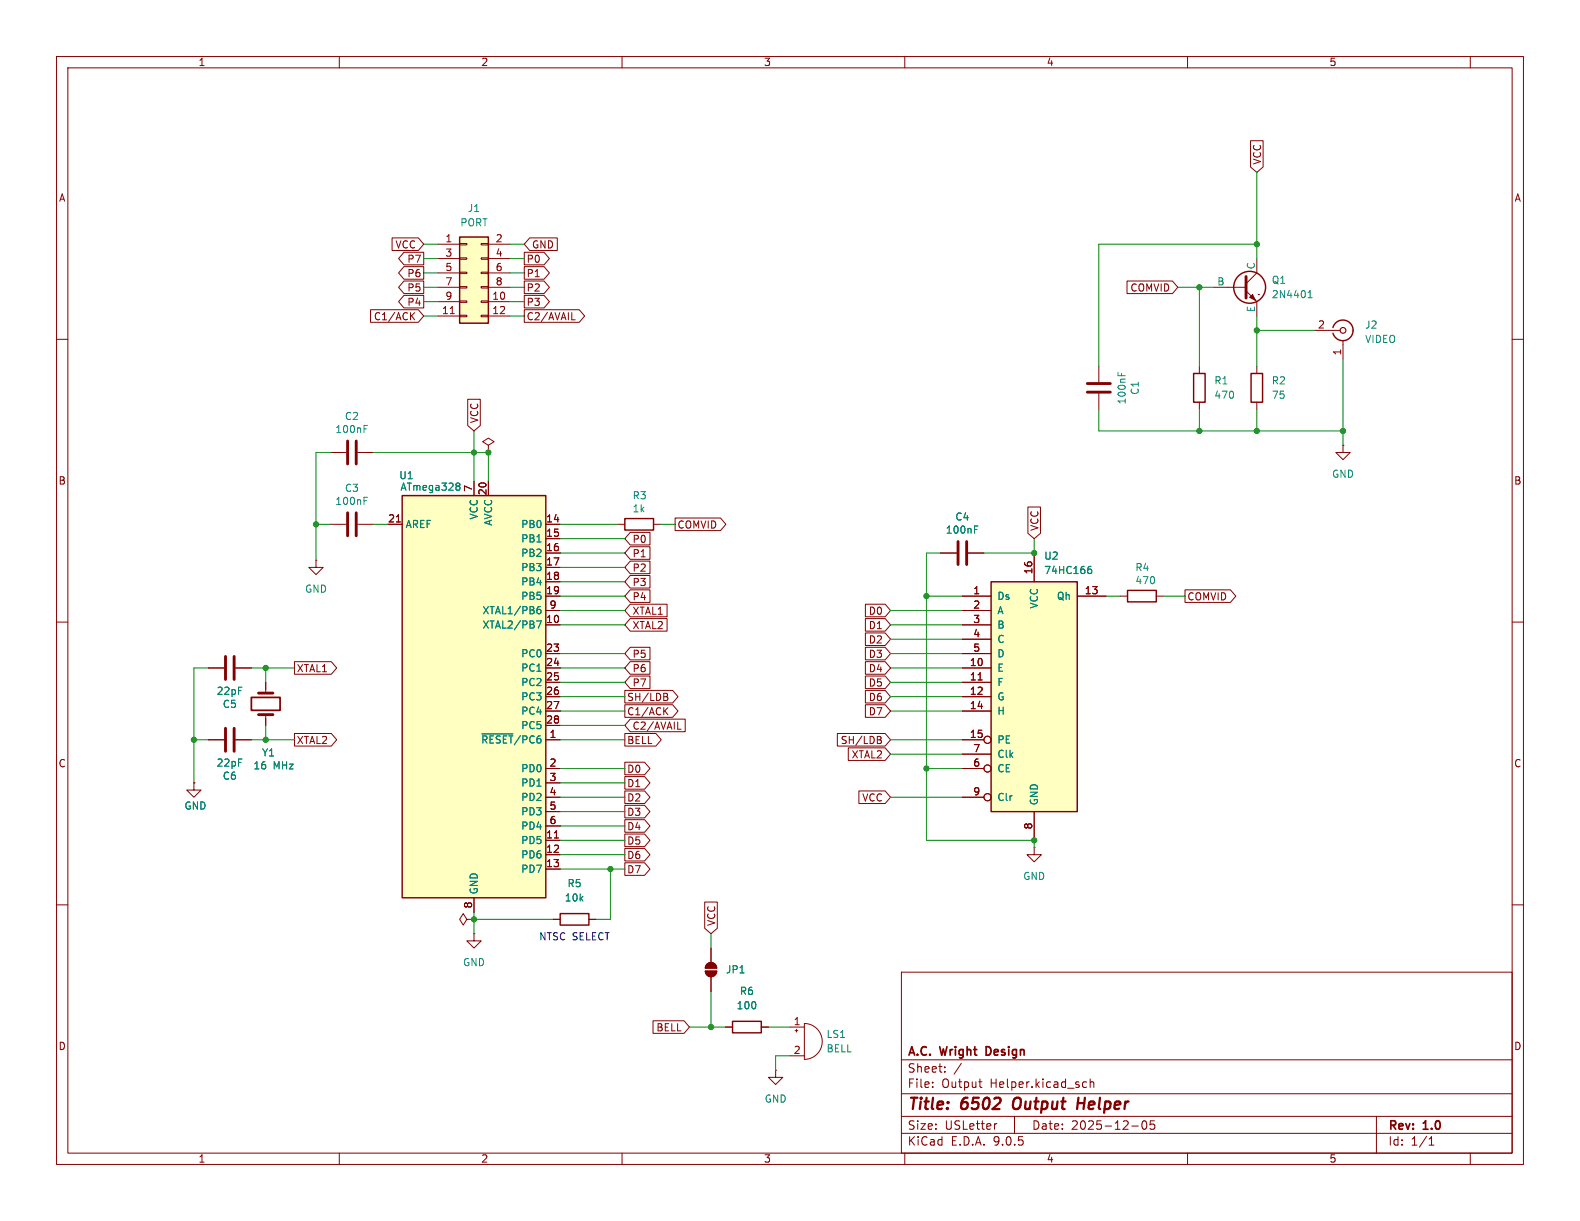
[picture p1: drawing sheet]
<svg xmlns="http://www.w3.org/2000/svg" width="279mm" height="216mm" viewBox="0 0 279 216" stroke-linecap="round" stroke-linejoin="round" font-family="sans-serif">
<g fill="none" stroke="#840000" stroke-width=".18">
<path d="M10 10h259.4v195.9h-259.4zM12 12h255.4v191.9h-255.4zM60 10v2M110 10v2M160 10v2M210 10v2M260 10v2M10 60h2M267.4 60h2M166.4 97.8h2.8M171.2 97.8h2.8M10 110h2"/>
<path d="M267.4 110h2M47 120.7v1.9M47 126.4v1.9M10 160h2M82.5 162.6l-.6-1.1-.6 1.1 .6 1 .6-1h1.3M83.8 162.6h.1M159.4 171.9h108v32h-108zM267.4 160h2M159.4 197.4h108M159.4 193.4h108M159.4 187.4h108M164.9 192.1v.2"/>
<path d="M164.9 191.4v.1M167.1 189.4v.2M167.1 188.7v.1M170 188l-1.3 1.9M173.1 191.3h.5M173.4 192.2l.2 .1M176.3 198.7l-.3 .1M179.4 197.4v3M191.7 191.3l.4 .1M192.1 192.2l-.4 .1M192.8 191.4l.2-.1 .4 .1v.9M192.8 190.8v1.5"/>
<path d="M200.1 199.1h1.2M202.1 198.3l.2-.1a.81 .81 0 0 1 .6 .6 .81 .81 0 0 1-.3 .8l-.2 .1a.81 .81 0 0 1-.3-1.4zM204.1 198.2h-.7v.7l.2-.1h.5l.1 .2-.1 .5-.2 .2-.5-.2M243.4 197.4v6.5M60 203.9v2M110 203.9v2M159.4 200.4h108M160 203.9v2M210 203.9v2M252.7 202.5h.9M252.7 201.4l.4-.4v1.5M260 203.9v2"/>
</g>
<path d="M179.3 194.4a1.5 1.5 0 0 0 0 1.6M190.6 195.1h1.1M190.7 194.1l-.2 2" fill="none" stroke="#840000" stroke-width=".4"/>
<path d="M44.4 123.3h5.1v2.3h-5.1zM174.7 185.1h-.3v1.5h.3" fill="none" stroke="#840000" stroke-width=".3"/>
<path d="M169.4 95.8v4M170.9 95.8v4M45.7 126.4h2.6M45.7 122.6h2.6" fill="none" stroke="#840000" stroke-width=".51"/>
<path d="M172.3 93.6h.5M172.3 93h.6" fill="none" stroke="#008484" stroke-width=".18"/>
<path d="M81.3 41.9h5.1v15.3h-5.1z" fill="#ffffc2"/>
<g fill="none" stroke="#840000" stroke-width=".25">
<path d="M81.3 41.9h5.1v15.3h-5.1zM235.7 57.9a1.81 1.81 0 0 1 2.8-1 1.81 1.81 0 0 1 0 3 1.81 1.81 0 0 1-2.8-1M211.1 66h2v5.1h-2zM221.2 66h2.1v5.1h-2.1zM110.5 91.7h5.1v2h-5.1z"/>
<circle cx="221" cy="50.8" r="2.82"/>
</g>
<g fill="none" stroke="#840000" stroke-width=".18">
<path d="M77.5 43.2h3.8M77.5 45.7h3.8M77.5 48.3h3.8M77.5 50.8h3.8M77.5 53.3h3.8M77.5 55.9h3.8M79.6 55.5h.7M81.3 43.1h1.2v.2h-1.2zM81.3 45.6h1.2v.2h-1.2zM81.3 48.1h1.2v.3h-1.2zM81.3 50.7h1.2v.2h-1.2zM81.3 53.2h1.2v.3h-1.2z"/>
<path d="M81.3 55.8h1.2v.2h-1.2zM85.1 43.1h1.3v.2h-1.3zM85.1 45.6h1.3v.2h-1.3zM85.1 48.1h1.3v.3h-1.3zM85.1 50.7h1.3v.2h-1.3zM85.1 53.2h1.3v.3h-1.3zM85.1 55.8h1.3v.2h-1.3zM86.4 43.2h3.8M86.4 45.7h3.8M86.4 48.3h3.8M86.4 50.8h3.8M86.4 53.3h3.8"/>
<path d="M86.4 55.9h3.8M214.6 50.8h5.7M220.3 51.4l1.9 1.9v2.6M222.2 45.7v2.6l-1.9 1.9M222.5 52.1h.1M232.4 58.4h4.6M194.3 64.8v2.8M194.3 69.6v2.8M212.1 64.8v1.2M212.1 71.1v1.3M222.2 64.8v1.2M222.2 71.1v1.3"/>
<path d="M237.5 60.2v3.3M55.9 99.1v1.2h1.2l-1.2 1.3-1.3-1.3h1.3M55.9 99.1h.1M58.4 92.7h2.8M63.2 92.7h2.8M109.2 92.7h1.3M115.6 92.7h1.2M36.8 118.1h2.8M41.7 118.1h2.7M34.3 138.4v1.3h1.3l-1.3 1.3-1.3-1.3h1.3M34.3 138.4h.1M36.8 130.8h2.8"/>
<path d="M41.7 130.8h2.7M83.8 165.1v1.3h1.3l-1.3 1.2-1.3-1.2h1.3M83.8 165.1h.1"/>
</g>
<path d="M220.3 48.9v3.8M192.3 67.8h4M192.3 69.3h4M61.5 90.7v4M63 90.7v4M39.9 116.1v4M41.4 116.1v4M39.9 128.8v4M41.4 128.8v4" fill="none" stroke="#840000" stroke-width=".51"/>
<path d="M231.3 52.6h.7M231.3 51.7l.4-.3v1.2M197.7 65.8v.6M198.3 66v.4M64.4 88.5h.4M64.4 87.9h.6" fill="none" stroke="#008484" stroke-width=".18"/>
<path d="M221 52.6l.5-.5 .5 1z" fill="#840000" stroke="#840000" stroke-width=".18"/>
<circle cx="237.5" cy="58.4" r=".51" fill="none" stroke="#840000" stroke-width=".2"/>
<path d="M71.1 87.6h25.4v71.2h-25.4z" fill="#ffffc2"/>
<path d="M71.1 87.6h25.4v71.2h-25.4zM199.4 104.4h5.1v2h-5.1zM99.1 161.5h5v2.1h-5zM129.5 180.6h5.1v2h-5.1z" fill="none" stroke="#840000" stroke-width=".25"/>
<g fill="none" stroke="#840000" stroke-width=".18">
<path d="M86.4 78.7l1-.6-1-.6-1.1 .6 1.1 .6v1.3M237.5 78.7v1.3h1.3l-1.3 1.3-1.3-1.3h1.3M237.5 78.7h.1M58.4 80h2.8M63.2 80h2.8M68.6 92.7h2.5M70.1 92.3h.7M83.8 85.1v2.5M86.4 80h.1M86.4 85.1v2.5M96.5 92.7h2.6M96.5 95.3h2.6"/>
<path d="M96.5 97.8h2.6M96.5 100.3h2.6M96.5 102.9h2.6M96.5 105.4h2.6M96.5 108h2.6M96.5 110.5h2.6M96.5 115.6h2.6M96.5 118.1h2.6M198.1 105.4h1.3M204.5 105.4h1.2M96.5 120.7h2.6M96.5 123.2h2.6"/>
<path d="M96.5 125.7h2.6M96.5 128.3h2.6M96.5 130.8h2.6M96.5 135.9h2.6M96.5 138.4h2.6M83.8 158.8v2.5M96.5 141h2.6M96.5 143.5h2.6M96.5 146.1h2.6M96.5 148.6h2.6M96.5 151.1h2.6M96.5 153.7h2.6"/>
<path d="M98 148.2h.8M182.9 149.9v1.2h1.2l-1.2 1.3-1.3-1.3h1.3M182.9 149.9h.1M97.8 162.6h1.3M104.1 162.6h1.3M124.7 171.7h2a1.02 1.02 0 0 1-1 1 1.02 1.02 0 0 1-1-1zM125 170.5a1.02 1.02 0 0 1 1.1-.2 1.02 1.02 0 0 1 .6 .9h-2zM125.7 167.6v2.6M125.7 172.7v2.6M128.3 181.6h1.2M134.6 181.6h1.3"/>
</g>
<path d="M64.4 75.8h.4M64.4 75.2h.6M80.9 85.4h.2l.2 .3-.2 .3M80.9 86h.2M81.1 86l.2 .2v.2l-.1 .2-.3 .1M94.9 109.8h.8l-.5 1.3M95 107.9l.4-.2 .3 .3-.2 .5h-.3l-.2-.1M95.5 107.3h-.3l-.2 .3M85.2 129.8h5.5" fill="none" stroke="#008484" stroke-width=".18"/>
<path d="M61.5 78v4M63 78v4" fill="none" stroke="#840000" stroke-width=".51"/>
<g fill="#840000" stroke="#840000" stroke-width=".18">
<path d="M124.7 171.7h2a1.02 1.02 0 0 1-1 1 1.02 1.02 0 0 1-1-1z"/>
<path d="M125 170.5a1.02 1.02 0 0 1 1.1-.2 1.02 1.02 0 0 1 .6 .9h-2z"/>
</g>
<path d="M175.3 102.9h15.2v40.6h-15.2z" fill="#ffffc2"/>
<path d="M175.3 102.9h15.2v40.6h-15.2z" fill="none" stroke="#840000" stroke-width=".25"/>
<g fill="none" stroke="#840000" stroke-width=".18">
<path d="M221.1 24.9h2.3v4.6l-1.2 1-1.1-1zM65.5 54.8h8.5l.9 1.1-.9 1.1h-8.5zM69.3 42.1h4.7l.9 1.1-.9 1.1h-4.7zM71.4 52.2h3.5v2.3h-3.5l-.9-1.2zM71.4 49.7h3.5v2.2h-3.5l-.9-1.1zM71.4 44.6h3.5v2.2h-3.5l-.9-1.1zM71.4 47.1h3.5v2.3h-3.5l-.9-1.1zM72.8 55.8l.5 .8M73.3 55.3l-.7 .7M92.7 44.6h3.5l1 1.1-1 1.1h-3.5zM92.7 52.2h3.5l1 1.1-1 1.2h-3.5zM92.7 47.1h3.5l1 1.2-1 1.1h-3.5z"/>
<path d="M92.7 49.7h3.5l1 1.1-1 1.1h-3.5zM92.7 54.8h9.7l1 1.1-1 1.1h-9.7zM93.7 42.1h4.8v2.2h-4.8l-1-1.1zM101.1 56.6h.6M199.3 49.7h8l1 1.1-1 1.1h-8zM82.7 70.6h2.2v4.6l-1.1 1-1.1-1zM68.6 92.7h2.5M70.1 92.3h.7M83.8 85.1v2.5M86.4 85.1v2.5M96.5 97.8h2.6M96.5 92.7h2.6"/>
<path d="M96.5 95.3h2.6M111.4 99.2h3.5v2.2h-3.5l-.9-1.1zM111.4 94.1h3.5v2.3h-3.5l-.9-1.1zM111.4 96.7h3.5v2.2h-3.5l-.9-1.1zM119.4 91.6h8l1 1.1-1 1.1h-8zM166.4 97.8h2.8M171.2 97.8h2.8M181.8 89.7h2.2v4.6l-1.1 1-1.1-1zM182.9 97.8v5.1M36.8 118.1h2.8M41.7 118.1h2.7M52.1 117h6.5l.9 1.1-.9 1.1h-6.5z"/>
<path d="M96.5 105.4h2.6M96.5 108h2.6M96.5 110.5h2.6M96.5 115.6h2.6M96.5 118.1h2.6M96.5 100.3h2.6M96.5 102.9h2.6M111.4 117h3.5v2.2h-3.5l-.9-1.1zM111.4 119.5h3.5v2.3h-3.5l-.9-1.1zM111.4 101.8h3.5v2.2h-3.5l-.9-1.1zM111.4 109.4h6.6v2.2h-6.6l-.9-1.1zM111.4 106.8h6.6v2.3h-6.6l-.9-1.1z"/>
<path d="M111.4 104.3h3.5v2.2h-3.5l-.9-1.1zM111.4 114.5h3.5v2.2h-3.5l-.9-1.1zM153 119.5h3.5l1 1.2-1 1.1h-3.5zM153 114.5h3.5l1 1.1-1 1.1h-3.5zM153 109.4h3.5l1 1.1-1 1.1h-3.5zM153 111.9h3.5l1 1.1-1 1.1h-3.5zM153 106.8h3.5l1 1.2-1 1.1h-3.5zM153 117h3.5l1 1.1-1 1.1h-3.5zM170.2 105.4h5.1M170.2 108h5.1M170.2 110.5h5.1M170.2 113h5.1"/>
<path d="M170.2 115.6h5.1M170.2 118.1h5.1M190.5 105.4h5.1M209.5 104.3h8.1l.9 1.1-.9 1.1h-8.1zM34.3 138.4h.1M36.8 130.8h2.8M41.7 130.8h2.7M47 120.7v1.2M47 127v1.3M52.1 129.7h6.5l.9 1.1-.9 1.1h-6.5zM96.5 120.7h2.6M96.5 123.2h2.6"/>
<path d="M96.5 125.7h2.6M96.5 130.8h2.6M96.5 135.9h2.6M96.5 128.3h2.6M96.5 138.4h2.6M110.5 139.9h3.5l.9 1.1-.9 1.1h-3.5zM110.5 134.8h3.5l.9 1.1-.9 1.1h-3.5zM110.5 137.3h3.5l.9 1.1-.9 1.1h-3.5zM110.5 129.7h5.5l.9 1.1-.9 1.1h-5.5zM110.5 124.6h8.4l1 1.1-1 1.1h-8.4zM110.5 122.1h8.4l1 1.1-1 1.1h-8.4zM111.4 127.2h9.8v2.2h-9.8l-.9-1.1z"/>
<path d="M117.4 123.2h.4M117.4 122.6l.6 .1v.3l-.2 .2M117.6 125.7l.5 .7M117.8 123.2l.3 .2-.1 .3-.6 .2M118.1 125.1l-.7 .8M119.8 128.9h.6M148.1 129.7h8.4l1 1.1-1 1.1h-8.4zM150 132.2h6.5l1 1.2-1 1.1h-6.5zM151.9 139.9h4.6l1 1.1-1 1.1h-4.6zM153 122.1h3.5l1 1.1-1 1.1h-3.5zM153 124.6h3.5l1 1.1-1 1.1h-3.5zM155.1 130.8h.5"/>
<path d="M155.1 130.2l.6 .1 .1 .3-.2 .2M155.6 130.8l.3 .3-.1 .3-.7 .1M170.2 120.7h5.1M170.2 123.2h5.1M170.2 125.7h5.1M170.2 130.8h3.8M170.2 133.4h5.1M170.2 135.9h3.8M173 120.2h.7M83.8 158.8v2.5M96.5 141h2.6M96.5 143.5h2.6"/>
<path d="M96.5 146.1h2.6M96.5 148.6h2.6M96.5 151.1h2.6M96.5 153.7h2.6M98 148.2h.8M110.5 152.6h3.5l.9 1.1-.9 1.1h-3.5zM110.5 144.9h3.5l.9 1.2-.9 1.1h-3.5zM110.5 142.4h3.5l.9 1.1-.9 1.1h-3.5zM110.5 147.5h3.5l.9 1.1-.9 1.1h-3.5zM110.5 150h3.5l.9 1.1-.9 1.1h-3.5zM124.6 159.5h2.2v4.6l-1.1 1-1.1-1zM170.2 141h3.8"/>
<path d="M182.9 143.5v5.1M83.8 162.6h.1M97.8 162.6h1.3M104.1 162.6h1.3M125.7 167.6v2.6M125.7 172.7v2.6M115.5 180.5h5.5l.9 1.1-.9 1.1h-5.5zM128.3 181.6h1.2M134.6 181.6h1.3M137.2 189.2v1.3h1.2l-1.2 1.3-1.3-1.3h1.3M137.2 189.2h.1M139.7 181.6h2.5"/>
<path d="M139.7 186.7h2.5M140.6 182.2h.5M140.8 182v.5M142.2 181a3.2 3.2 0 0 1 3.2 3.2 3.2 3.2 0 0 1-3.2 3.1z"/>
<circle cx="174.6" cy="130.8" r=".63"/>
<circle cx="174.6" cy="135.9" r=".63"/>
<circle cx="174.6" cy="141" r=".63"/>
</g>
<path d="M80.9 85.4h.2l.2 .3-.2 .3M80.9 86h.2M81.1 86l.2 .2v.2l-.1 .2-.3 .1M172.3 93.6h.5M172.3 93h.6M94.9 109.8h.8l-.5 1.3M95 107.9l.4-.2 .3 .3-.2 .5h-.3l-.2-.1M95.5 107.3h-.3l-.2 .3M192.5 100.7l.3-.1 .3 .3-.2 .5h-.4M192.9 100.1l-.4 .2M85.2 129.8h5.5" fill="none" stroke="#008484" stroke-width=".18"/>
<g fill="none" stroke="#008400" stroke-width=".18">
<path d="M222.2 30.5v15.2M74.9 55.9h2.6M74.9 50.8h2.6M74.9 53.3h2.6M74.9 43.2h2.6M74.9 48.3h2.6M74.9 45.7h2.6M90.2 55.9h2.5M90.2 50.8h2.5M90.2 53.3h2.5M90.2 43.2h2.5M90.2 48.3h2.5"/>
<path d="M90.2 45.7h2.5M208.3 50.8h6.3M212.1 50.8v14M222.2 55.9v8.9M222.2 58.4h10.2M222.2 43.2h-27.9v21.6M83.8 76.2v8.9M194.3 72.4v3.8h43.2M212.1 72.4v3.8M222.2 72.4v3.8M237.5 63.5v15.2M55.9 92.7h2.5"/>
<path d="M58.4 80h-2.5v19.1M66 92.7h2.6M66 80h20.4v5.1M99.1 97.8h11.4M99.1 95.3h11.4M99.1 92.7h10.1M116.8 92.7h2.6M166.4 97.8h-2.6v50.8h19.1v1.3M182.9 95.3v2.5h-8.9M36.8 118.1h-2.5v20.3M44.4 118.1h7.7M47 118.1v2.6"/>
<path d="M99.1 105.4h11.4M99.1 118.1h11.4M99.1 115.6h11.4M99.1 108h11.4M99.1 110.5h11.4M99.1 102.9h11.4M99.1 100.3h11.4M157.5 118.1h12.7M157.5 115.6h12.7M157.5 108h12.7M157.5 110.5h12.7M157.5 113h12.7"/>
<path d="M163.8 105.4h6.4M195.6 105.4h2.5M205.7 105.4h3.8M34.3 130.8h2.5M44.4 130.8h7.7M47 128.3v2.5M99.1 125.7h11.4M99.1 123.2h11.4M99.1 130.8h11.4M99.1 120.7h11.4M99.1 135.9h11.4M99.1 138.4h11.4"/>
<path d="M99.1 128.3h11.4M157.5 125.7h12.7M157.5 123.2h12.7M157.5 130.8h12.7M157.5 120.7h12.7M157.5 133.4h12.7M163.8 135.9h6.4M99.1 148.6h11.4M99.1 141h11.4M99.1 153.7h11.4M99.1 151.1h11.4M99.1 146.1h11.4"/>
<path d="M99.1 143.5h11.4M107.9 153.7v8.9h-2.5M157.5 141h12.7M83.8 161.3v3.8M83.8 162.6h14M125.7 165.1v2.5M125.7 175.3v6.3M121.9 181.6h6.4M135.9 181.6h3.8M139.7 186.7h-2.5v2.5"/>
</g>
<g fill="#008400" stroke="#008400" stroke-width=".18">
<circle cx="83.8" cy="162.6" r=".46"/>
<circle cx="107.9" cy="153.7" r=".46"/>
<circle cx="125.7" cy="181.6" r=".46"/>
<circle cx="86.4" cy="80" r=".46"/>
<circle cx="212.1" cy="50.8" r=".46"/>
<circle cx="222.2" cy="43.2" r=".46"/>
<circle cx="222.2" cy="58.4" r=".46"/>
<circle cx="212.1" cy="76.2" r=".46"/>
<circle cx="237.5" cy="76.2" r=".46"/>
<circle cx="222.2" cy="76.2" r=".46"/>
<circle cx="163.8" cy="135.9" r=".46"/>
<circle cx="182.9" cy="148.6" r=".46"/>
<circle cx="182.9" cy="97.8" r=".46"/>
<circle cx="163.8" cy="105.4" r=".46"/>
<circle cx="83.8" cy="80" r=".46"/>
<circle cx="55.9" cy="92.7" r=".46"/>
<circle cx="47" cy="118.1" r=".46"/>
<circle cx="34.3" cy="130.8" r=".46"/>
<circle cx="47" cy="130.8" r=".46"/>
</g>
<g font-size="2.8" fill="#840000">
<text x="160.4" y="196.8">Title:</text>
<text x="170.1" y="196.8">6502</text>
<text x="180" y="196.8">Output</text>
<text x="192.1" y="196.8">Helper</text>
</g>
<g font-size="2.1" fill="#840000">
<text x="160.4" y="189.9">Sheet:</text>
<text x="160.4" y="187.1">A.C.</text>
<text x="166.4" y="187.1">Wright</text>
<text x="175" y="187.1">Design</text>
<text x="160.4" y="192.6">File:</text>
<text x="166.5" y="192.6">Output</text>
<text x="175.1" y="192.6">Helper.kicad_sch</text>
<text x="160.4" y="202.8">KiCad</text>
<text x="160.4" y="200">Size:</text>
<text x="167.1" y="200">USLetter</text>
<text x="168.1" y="202.8">E.D.A.</text>
<text x="175.7" y="202.8">9.0.5</text>
<text x="182.4" y="200">Date:</text>
<text x="189.4" y="200">2025-12-05</text>
<text x="245.4" y="200.2">Rev:</text>
<text x="245.4" y="202.8">Id:</text>
<text x="249.5" y="202.8">1/1</text>
<text x="251.8" y="200.2">1.0</text>
</g>
<g font-size="1.8" fill="#840000">
<text x="35" y="11.9">1</text>
<text x="85" y="11.9">2</text>
<text x="135" y="11.9">3</text>
<text x="185" y="11.9">4</text>
<text x="235" y="11.9">5</text>
<text x="223.2" y="29.2" transform="rotate(-90 223.2 29.2)">VCC</text>
<text x="10.3" y="35.9">A</text>
<text x="267.7" y="35.9">A</text>
<text x="69.8" y="44.1">VCC</text>
<text x="71.9" y="46.7">P7</text>
<text x="78.7" y="42.9">1</text>
<text x="78.7" y="45.5">3</text>
<text x="87.6" y="42.9">2</text>
<text x="87.6" y="45.5">4</text>
<text x="93" y="46.7">P0</text>
<text x="94" y="44.1">GND</text>
<text x="71.9" y="51.8">P5</text>
<text x="71.9" y="49.2">P6</text>
<text x="78.7" y="48">5</text>
<text x="78.7" y="50.5">7</text>
<text x="78.7" y="53.1">9</text>
<text x="87" y="53.1">10</text>
<text x="87.6" y="48">6</text>
<text x="87.6" y="50.5">8</text>
<text x="93" y="49.2">P1</text>
<text x="93" y="51.8">P2</text>
<text x="199.8" y="51.8">COMVID</text>
<text x="66" y="56.8">C1/ACK</text>
<text x="71.9" y="54.3">P4</text>
<text x="78.1" y="55.6">11</text>
<text x="87" y="55.6">12</text>
<text x="93" y="54.3">P3</text>
<text x="93" y="56.8">C2/AVAIL</text>
<text x="233" y="58.2">2</text>
<text x="237.2" y="62.9" transform="rotate(-90 237.2 62.9)">1</text>
<text x="84.8" y="74.9" transform="rotate(-90 84.8 74.9)">VCC</text>
<text x="10.3" y="85.9">B</text>
<text x="83.6" y="87.1" transform="rotate(-90 83.6 87.1)">7</text>
<text x="86.1" y="87.7" transform="rotate(-90 86.1 87.7)">20</text>
<text x="267.7" y="85.9">B</text>
<text x="68.5" y="92.5">21</text>
<text x="96.5" y="92.5">14</text>
<text x="96.5" y="95">15</text>
<text x="119.7" y="93.7">COMVID</text>
<text x="183.8" y="94" transform="rotate(-90 183.8 94)">VCC</text>
<text x="96.5" y="97.5">16</text>
<text x="96.5" y="100.1">17</text>
<text x="111.8" y="101.3">P2</text>
<text x="111.8" y="96.2">P0</text>
<text x="111.8" y="98.7">P1</text>
<text x="182.6" y="101.6" transform="rotate(-90 182.6 101.6)">16</text>
<text x="96.5" y="102.6">18</text>
<text x="96.5" y="105.2">19</text>
<text x="97.1" y="107.7">9</text>
<text x="111.8" y="103.8">P3</text>
<text x="111.8" y="106.4">P4</text>
<text x="172" y="105.2">1</text>
<text x="172" y="107.7">2</text>
<text x="191.7" y="105.2">13</text>
<text x="209.9" y="106.4">COMVID</text>
<text x="96.5" y="110.2">10</text>
<text x="111.8" y="111.4">XTAL2</text>
<text x="111.8" y="108.9">XTAL1</text>
<text x="153.5" y="111.4">D1</text>
<text x="153.5" y="114">D2</text>
<text x="153.5" y="108.9">D0</text>
<text x="172" y="110.2">3</text>
<text x="172" y="112.8">4</text>
<text x="52.4" y="119.1">XTAL1</text>
<text x="96.5" y="115.3">23</text>
<text x="96.5" y="117.9">24</text>
<text x="111.8" y="119.1">P6</text>
<text x="111.8" y="116.5">P5</text>
<text x="153.5" y="116.5">D3</text>
<text x="153.5" y="119.1">D4</text>
<text x="171.4" y="117.9">10</text>
<text x="172" y="115.3">5</text>
<text x="96.5" y="120.4">25</text>
<text x="96.5" y="122.9">26</text>
<text x="96.5" y="125.5">27</text>
<text x="110.8" y="124.1">SH/LDB</text>
<text x="111.8" y="121.6">P7</text>
<text x="153.5" y="121.6">D5</text>
<text x="153.5" y="124.1">D6</text>
<text x="171.4" y="120.4">11</text>
<text x="171.4" y="122.9">12</text>
<text x="171.4" y="125.5">14</text>
<text x="52.4" y="131.8">XTAL2</text>
<text x="96.5" y="128">28</text>
<text x="97.1" y="130.6">1</text>
<text x="110.8" y="131.8">BELL</text>
<text x="110.8" y="126.7">C1/ACK</text>
<text x="111.8" y="129.2">C2/AVAIL</text>
<text x="148.6" y="131.8">SH/LDB</text>
<text x="153.5" y="126.7">D7</text>
<text x="171.4" y="130.6">15</text>
<text x="10.3" y="135.9">C</text>
<text x="97.1" y="135.6">2</text>
<text x="110.8" y="136.8">D0</text>
<text x="150.5" y="134.3">XTAL2</text>
<text x="172" y="133.1">7</text>
<text x="172" y="135.6">6</text>
<text x="267.7" y="135.9">C</text>
<text x="97.1" y="138.2">3</text>
<text x="97.1" y="140.7">4</text>
<text x="97.1" y="143.3">5</text>
<text x="110.8" y="141.9">D2</text>
<text x="110.8" y="139.4">D1</text>
<text x="152.4" y="141.9">VCC</text>
<text x="172" y="140.7">9</text>
<text x="96.5" y="148.3">11</text>
<text x="97.1" y="145.8">6</text>
<text x="110.8" y="147">D4</text>
<text x="110.8" y="144.5">D3</text>
<text x="110.8" y="149.5">D5</text>
<text x="182.6" y="146.8" transform="rotate(-90 182.6 146.8)">8</text>
<text x="96.5" y="150.9">12</text>
<text x="96.5" y="153.4">13</text>
<text x="110.8" y="154.6">D7</text>
<text x="110.8" y="152.1">D6</text>
<text x="83.6" y="160.7" transform="rotate(-90 83.6 160.7)">8</text>
<text x="126.7" y="163.8" transform="rotate(-90 126.7 163.8)">VCC</text>
<text x="10.3" y="185.9">D</text>
<text x="116" y="182.6">BELL</text>
<text x="140.3" y="181.4">1</text>
<text x="267.7" y="185.9">D</text>
<text x="140.3" y="186.4">2</text>
<text x="35" y="205.8">1</text>
<text x="85" y="205.8">2</text>
<text x="135" y="205.8">3</text>
<text x="185" y="205.8">4</text>
<text x="235" y="205.8">5</text>
</g>
<g font-size="1.8" fill="#008484">
<text x="81.3" y="40.2">PORT</text>
<text x="82.6" y="37.7">J1</text>
<text x="222" y="47.7" transform="rotate(-90 222 47.7)">C</text>
<text x="215.2" y="50.5">B</text>
<text x="224.8" y="50.4">Q1</text>
<text x="224.8" y="52.9">2N4401</text>
<text x="222" y="55.3" transform="rotate(-90 222 55.3)">E</text>
<text x="241.3" y="58.3">J2</text>
<text x="241.3" y="60.8">VIDEO</text>
<text x="199.3" y="71.6" transform="rotate(-90 199.3 71.6)">100nF</text>
<text x="201.6" y="69.9" transform="rotate(-90 201.6 69.9)">C1</text>
<text x="214.6" y="68.2">R1</text>
<text x="214.6" y="70.7">470</text>
<text x="224.8" y="68.2">R2</text>
<text x="224.8" y="70.7">75</text>
<text x="59.2" y="76.8">100nF</text>
<text x="60.9" y="74.5">C2</text>
<text x="59.2" y="89.5">100nF</text>
<text x="60.9" y="87.2">C3</text>
<text x="70.5" y="84.9">U1</text>
<text x="70.7" y="87">ATmega328</text>
<text x="111.8" y="88.5">R3</text>
<text x="235.5" y="84.7">GND</text>
<text x="71.6" y="93.6">AREF</text>
<text x="84.7" y="92" transform="rotate(-90 84.7 92)">VCC</text>
<text x="87.2" y="93.1" transform="rotate(-90 87.2 93.1)">AVCC</text>
<text x="92.1" y="93.6">PB0</text>
<text x="111.8" y="90.8">1k</text>
<text x="167.1" y="94.6">100nF</text>
<text x="168.8" y="92.3">C4</text>
<text x="92.1" y="96.1">PB1</text>
<text x="92.1" y="98.7">PB2</text>
<text x="92.1" y="101.2">PB3</text>
<text x="184.6" y="101.7">74HC166</text>
<text x="184.6" y="99.2">U2</text>
<text x="200.7" y="101.2">R4</text>
<text x="53.8" y="105">GND</text>
<text x="92.1" y="103.7">PB4</text>
<text x="92.1" y="106.3">PB5</text>
<text x="176.3" y="106.3">Ds</text>
<text x="183.7" y="107.7" transform="rotate(-90 183.7 107.7)">VCC</text>
<text x="186.8" y="106.3">Qh</text>
<text x="200.7" y="103.5">470</text>
<text x="85.2" y="108.8">XTAL1/PB6</text>
<text x="85.2" y="111.4">XTAL2/PB7</text>
<text x="176.3" y="108.8">A</text>
<text x="176.3" y="111.4">B</text>
<text x="176.3" y="113.9">C</text>
<text x="92.1" y="116.4">PC0</text>
<text x="92.1" y="119">PC1</text>
<text x="176.3" y="116.4">D</text>
<text x="176.3" y="119">E</text>
<text x="38.2" y="123.1">22pF</text>
<text x="39.3" y="125.4">C5</text>
<text x="92.1" y="121.5">PC2</text>
<text x="92.1" y="124.1">PC3</text>
<text x="176.3" y="121.5">F</text>
<text x="176.3" y="124.1">G</text>
<text x="85" y="131.7">~{RESET}/PC6</text>
<text x="92.1" y="126.6">PC4</text>
<text x="92.1" y="129.1">PC5</text>
<text x="176.3" y="126.6">H</text>
<text x="176.3" y="131.7">PE</text>
<text x="38.2" y="135.8">22pF</text>
<text x="44.7" y="136.2">16</text>
<text x="46.2" y="134">Y1</text>
<text x="48.3" y="136.2">MHz</text>
<text x="92.1" y="136.8">PD0</text>
<text x="176.3" y="134.2">Clk</text>
<text x="176.3" y="136.8">CE</text>
<text x="32.5" y="143.4">GND</text>
<text x="39.3" y="138.1">C6</text>
<text x="92.1" y="139.3">PD1</text>
<text x="92.1" y="141.8">PD2</text>
<text x="176.3" y="141.8">Clr</text>
<text x="183.7" y="142.5" transform="rotate(-90 183.7 142.5)">GND</text>
<text x="92.1" y="144.4">PD3</text>
<text x="92.1" y="146.9">PD4</text>
<text x="92.1" y="149.5">PD5</text>
<text x="92.1" y="152">PD6</text>
<text x="92.1" y="154.5">PD7</text>
<text x="180.8" y="155.8">GND</text>
<text x="84.7" y="158.2" transform="rotate(-90 84.7 158.2)">GND</text>
<text x="99.8" y="159.6">10k</text>
<text x="100.3" y="157.1">R5</text>
<text x="81.8" y="171">GND</text>
<text x="128.3" y="172.3">JP1</text>
<text x="130.2" y="178.7">100</text>
<text x="130.7" y="176.1">R6</text>
<text x="146.1" y="183.7">LS1</text>
<text x="146.1" y="186.3">BELL</text>
<text x="135.1" y="195.2">GND</text>
</g>
<text font-size="1.8" fill="#0000c2" x="95.2" y="166.5">NTSC SELECT</text>
</svg>
